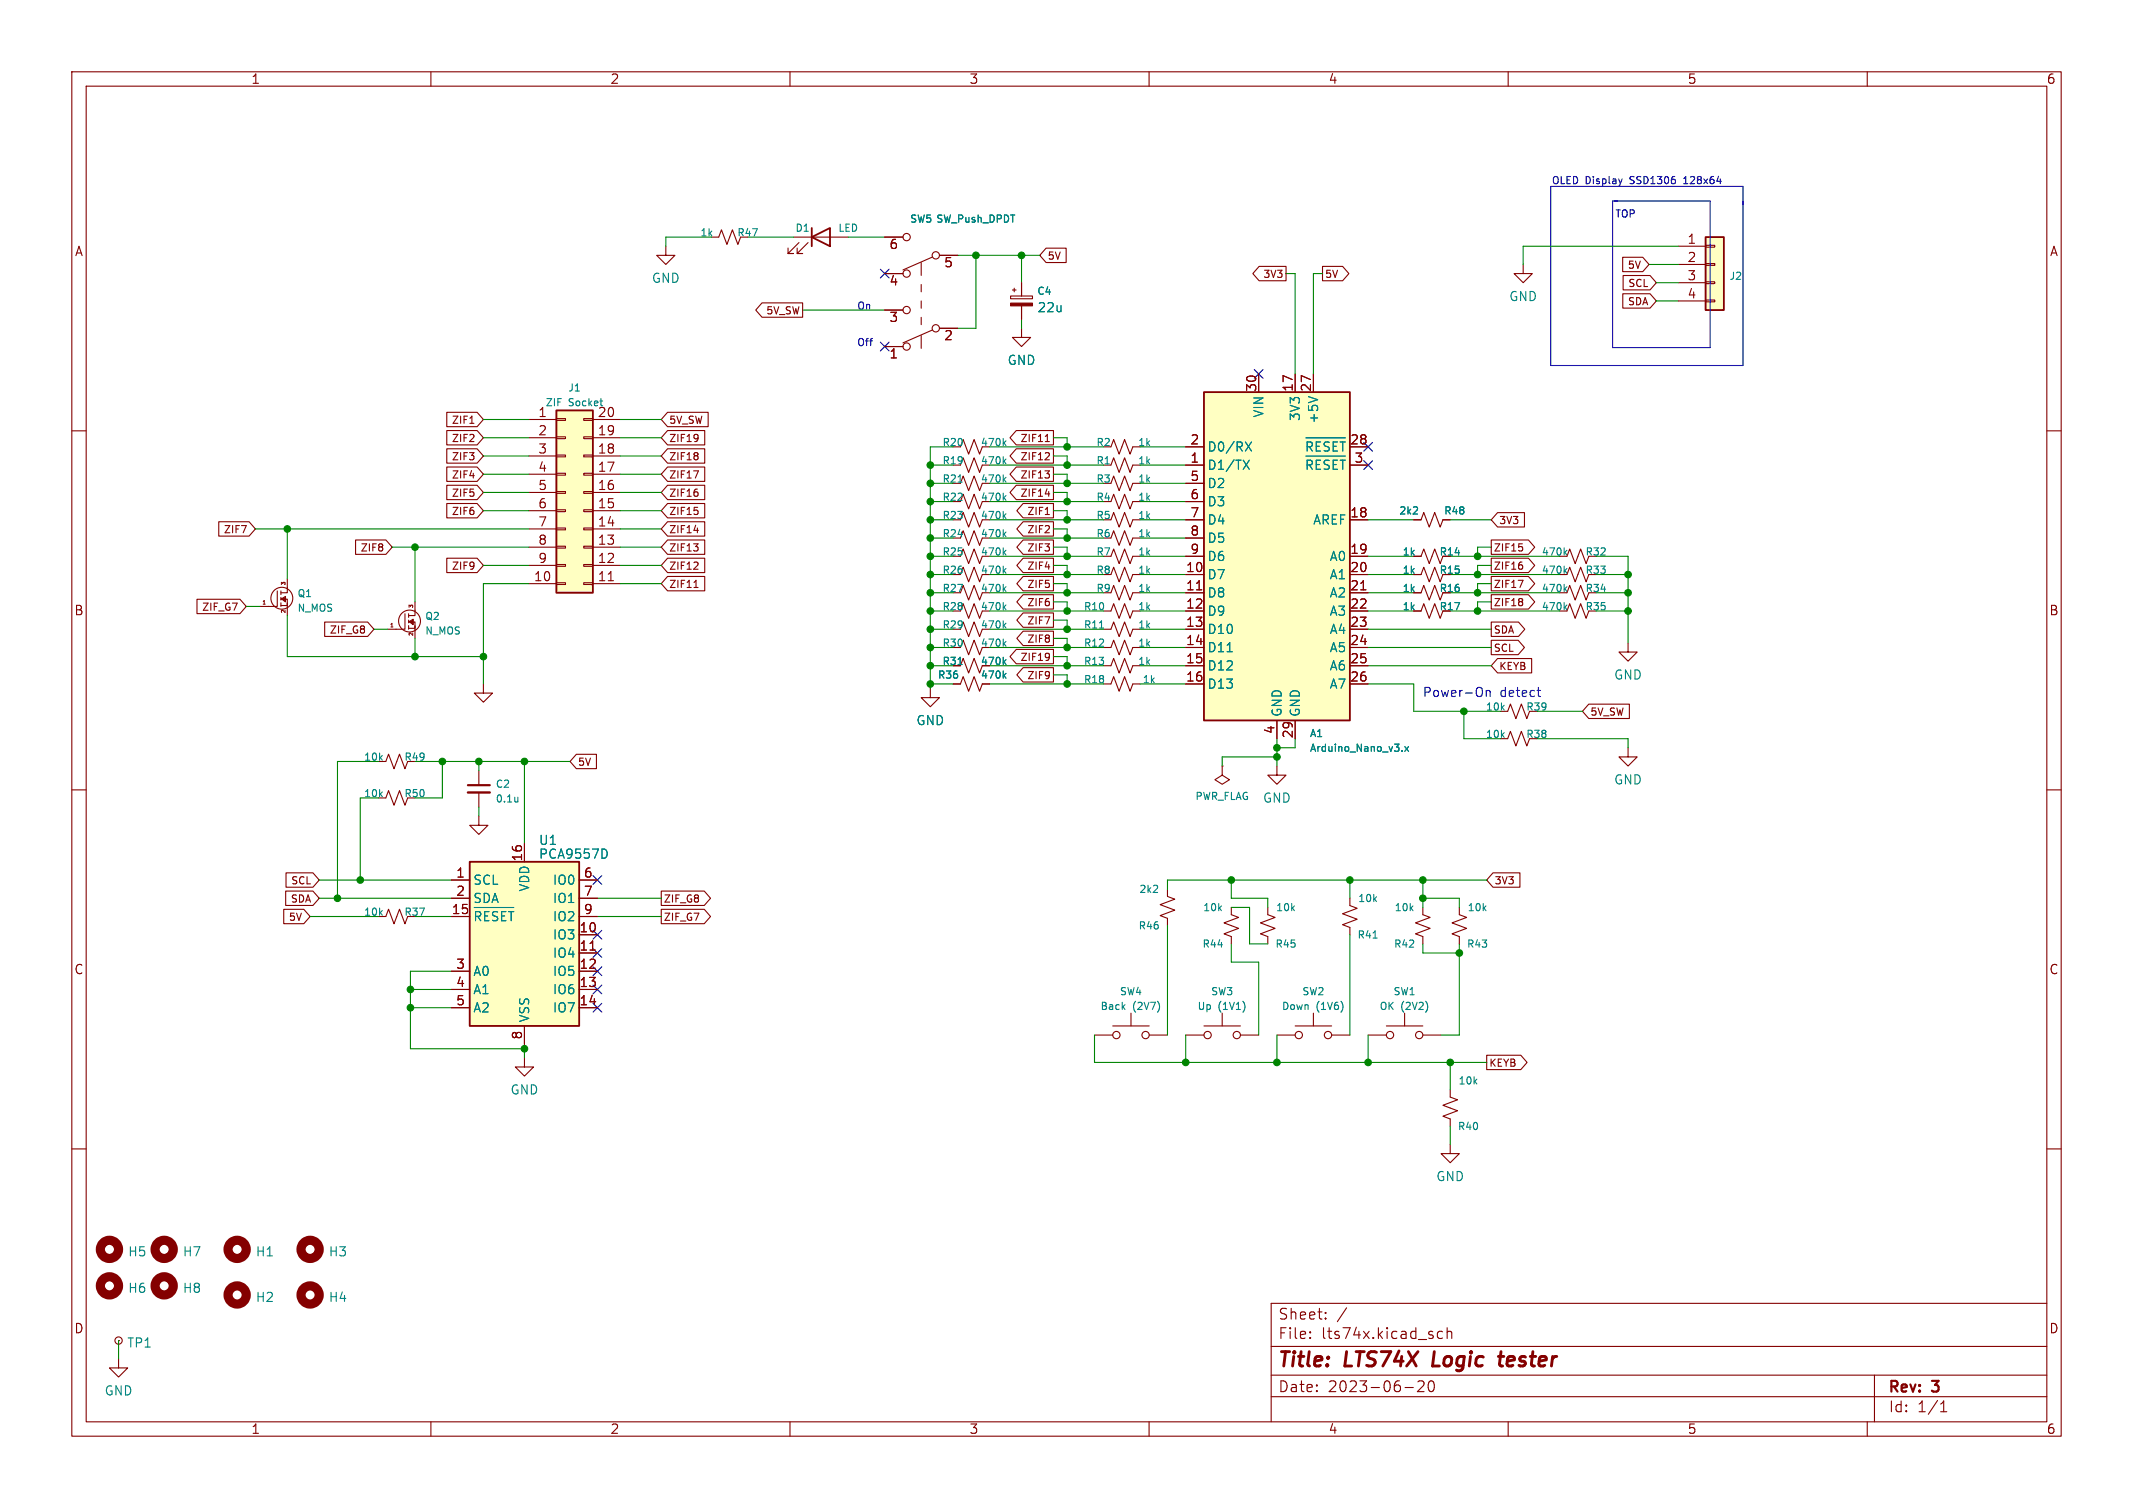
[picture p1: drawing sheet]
<svg xmlns="http://www.w3.org/2000/svg" width="297mm" height="210mm" viewBox="0 0 297 210" stroke-linecap="round" stroke-linejoin="round" font-family="sans-serif">
<g fill="none" stroke="#840000" stroke-width=".15">
<path d="M10 10h277v190h-277zM12 12h273v186h-273zM60 10v2M110 10v2M160 10v2M210 10v2M260 10v2M92.7 34.3v1.3h1.3l-1.3 1.2-1.3-1.2h1.3M99.1 33h1l.4-1 .7 2 .8-2 .7 2 .4-1M110.5 33h7.6M111.3 33.8l-1.6 1.5h.8h-.8v-.8M112.5 33.8l-1.5 1.5h.8h-.8v-.8"/>
<path d="M123.2 38.1h2.5M123.2 33h2.5M128.3 36.6v1.8M128.3 39.6v1M129.8 35.8l-4.1 1.8M130.8 35.6h2.5M142.2 39.4v1.8M145.7 34.6h2.8v2h-2.8l-.9-1zM175.3 37.1h3.8v2h-3.8l-.9-1zM184.1 37.1h2.8l.9 1-.9 1h-2.8zM212.1 36.8v1.3h1.3l-1.3 1.3-1.3-1.3h1.3M225.9 35.8h2.8l.9 1-.9 1h-2.8z"/>
<path d="M226 38.4h3.8l.8 1-.8 1h-3.8zM233.7 34.3h3.8M233.7 36.8h3.8M233.7 39.4h3.8M237.5 39.2h1.3v.3h-1.3zM237.5 36.7h1.3v.3h-1.3zM237.5 34.2h1.3v.2h-1.3zM10 60h2M62.2 57.4h4.2l.9 1-.9 1h-4.2zM62.2 60h4.2l.9 1-.9 1h-4.2zM65.4 59h.6M73.7 58.4h3.8"/>
<path d="M77.5 58.3h1.2v.2h-1.2zM81.3 58.3h1.2v.2h-1.2zM82.5 58.4h3.9M93 60h5.1v2h-5.1l-.9-1zM93 57.4h5.6v2h-5.6l-.9-1zM106.1 42.2h5.7v2h-5.7l-.9-1zM123.2 48.3h2.5M123.2 43.2h2.5M128.3 41.9v1M128.3 44.2v1M128.3 46.7v1.8M129.8 46l-4.1 1.8"/>
<path d="M130.8 45.7h2.5M140.7 41.2h3.1v.4h-3.1zM141 40.4h.5M141.2 40.1v.5M141.5 60h5.2v2h-5.2l-.9-1zM142.2 45.7v1.3h1.3l-1.3 1.3-1.2-1.3h1.2M142.2 42.6v1.9M175.3 52.1v2.5M180.3 52.1v2.5M182.9 52.1v2.5M226 40.9h3.8l.8 1-.8 1h-3.8zM233.7 41.9h3.8"/>
<path d="M237.5 41.8h1.3v.2h-1.3zM285 60h2M30.5 72.7h4.2l.9 1-.9 1h-4.2zM49.5 75.2h4.2l.9 1-.9 1h-4.2zM62.2 67.6h4.2l.9 1-.9 1h-4.2zM62.2 77.7h4.2l.9 1-.9 1h-4.2zM62.2 62.5h4.2l.9 1-.9 1h-4.2zM62.2 70.1h4.2l.9 1-.9 1h-4.2zM62.2 65h4.2l.9 1-.9 1h-4.2zM73.7 78.7h3.8M73.7 76.2h3.8M73.7 73.7h3.8"/>
<path d="M73.7 71.1h3.8M73.7 68.6h3.8M73.7 66h3.8M73.7 63.5h3.8M73.7 61h3.8M77.5 78.6h1.2v.3h-1.2zM77.5 76.1h1.2v.2h-1.2zM77.5 73.5h1.2v.3h-1.2zM77.5 71h1.2v.2h-1.2zM77.5 68.5h1.2v.2h-1.2zM77.5 65.9h1.2v.3h-1.2zM77.5 63.4h1.2v.2h-1.2z"/>
<path d="M77.5 60.8h1.2v.3h-1.2zM81.3 78.6h1.2v.3h-1.2zM81.3 76.1h1.2v.2h-1.2zM81.3 73.5h1.2v.3h-1.2zM81.3 71h1.2v.2h-1.2zM81.3 68.5h1.2v.2h-1.2zM81.3 65.9h1.2v.3h-1.2zM81.3 63.4h1.2v.2h-1.2zM81.3 60.8h1.2v.3h-1.2zM82.5 78.7h3.9M82.5 76.2h3.9M82.5 73.7h3.9"/>
<path d="M82.5 71.1h3.9M82.5 68.6h3.9M82.5 66h3.9M82.5 63.5h3.9M82.5 61h3.9M93 62.5h5.1v2h-5.1l-.9-1zM93 70.1h5.1v2h-5.1l-.9-1zM93 67.6h5.1v2h-5.1l-.9-1zM93 75.2h5.1v2h-5.1l-.9-1zM93 72.7h5.1v2h-5.1l-.9-1zM93 65h5.1v2h-5.1l-.9-1zM93 77.7h5.1v2h-5.1l-.9-1z"/>
<path d="M133.7 62.2l.4-1 .8 2 .7-2 .8 2 .4-1M133.7 64.8l.4-1 .8 2 .7-2 .8 2 .4-1M133.7 67.3l.4-1 .8 2 .7-2 .8 2 .4-1M133.7 72.4l.4-1 .8 2 .7-2 .8 2 .4-1M133.7 69.9l.4-1.1 .8 2.1 .7-2.1 .8 2.1 .4-1M133.7 74.9l.4-1 .8 2 .7-2 .8 2 .4-1M133.7 77.5l.4-1 .8 2 .7-2 .8 2 .4-1M141.5 62.5h5.2v2h-5.2l-.9-1zM141.5 65h5.2v2h-5.2l-.9-1zM141.5 67.6h5.2v2h-5.2l-.9-1zM142.5 75.2h4.2v2h-4.2l-.9-1zM142.5 77.7h4.2v2h-4.2l-.9-1z"/>
<path d="M142.5 70.1h4.2v2h-4.2l-.9-1zM142.5 72.7h4.2v2h-4.2l-.9-1zM145.5 65.6h.6l-.3 .4M145.5 68.8h.7M145.5 61.5h.6M145.5 71.7h.6M145.7 60.6l.1-.1v1M145.9 63l.2 .2v.3l-.6 .5h.6M145.9 66l.2 .1v.3l-.2 .2M146 68.4v.7M153.7 64.8h1l.4-1 .7 2 .8-2 .8 2 .3-1h1M154.7 67.3l.4-1 .7 2 .8-2 .8 2 .3-1h1"/>
<path d="M154.7 62.2l.4-1 .7 2 .8-2 .8 2 .3-1h1M154.7 69.9l.4-1.1 .7 2.1 .8-2.1 .8 2.1 .3-1h1M154.7 72.4l.4-1 .7 2 .8-2 .8 2 .3-1h1M154.7 77.5l.4-1 .7 2 .8-2 .8 2 .3-1h1M154.7 74.9l.4-1 .7 2 .8-2 .8 2 .3-1h1M165.1 77.5h2.5M165.1 72.4h2.5M165.1 67.3h2.5M165.1 62.2h2.5M165.1 69.9h2.5M165.1 64.8h2.5M165.1 74.9h2.5"/>
<path d="M188 77.5h2.5M188 72.4h2.5M188 62.2h2.5M188 64.8h2.5M196.8 77.5h1.1l.3-1 .8 2 .8-2 .7 2 .4-1M196.8 72.4h1.1l.3-1 .8 2 .8-2 .7 2 .4-1h1M207.6 75.2h5.2l.9 1-.9 1h-5.2zM207.6 77.7h5.2l.9 1-.9 1h-5.2zM208.5 71.4h3.8v2h-3.8l-.9-1zM217.2 77.5h1l.4-1 .7 2 .8-2 .8 2 .3-1M27.4 83.5h6l.9 1-.9 1h-6zM36.2 84.5h1.2"/>
<path d="M38.6 82.3v2.2h-1.3M39.1 82.3v.5M39.1 83.2v.4M39.1 83.9v.6M39.2 83.4l.6 .4v-.7l-.7 .3h.9v.8M39.6 83.4l.2 .2M39.8 83.2l-.4 .2 .4 .3M39.8 83.3l-.3 .1M40 83.9v.4h-.9M40 81.8v.8h-.9M40 80.6v1.2M40 84.1v1.6"/>
<path d="M45.2 86.6h6l.9 1-.9 1h-6zM54 87.6h1.2M56.4 85.5v2.1h-1.3M56.9 85.5v.5M56.9 86.4v.3M56.9 87.1v.5M57 86.6l.5 .4v-.8l-.6 .4h.9v.8M57.4 86.6l.1 .1M57.5 86.4l-.4 .2 .4 .3M57.5 86.5l-.2 .1M57.8 87.1v.4h-.9M57.8 85v.7h-.9"/>
<path d="M57.8 83.8v1.2M57.8 87.2v1.7M67.3 95.3v1.2h1.3l-1.3 1.3-1.3-1.3h1.3M73.7 81.3h3.8M77.5 81.2h1.2v.2h-1.2zM81.3 81.2h1.2v.2h-1.2zM82.5 81.3h3.9M84.7 80.9h.7M93 80.3h5.1v2h-5.1l-.9-1zM96.6 81.8h.6M129.5 95.9v1.3h1.3l-1.3 1.2-1.2-1.2h1.2M132.7 95.3h1l.4-1.1 .8 2.1 .7-2.1 .8 2.1 .4-1h1"/>
<path d="M133.7 85.1l.4-1 .8 2 .7-2 .8 2 .4-1M133.7 92.7l.4-1 .8 2 .7-2 .8 2 .4-1M133.7 90.2l.4-1 .8 2 .7-2 .8 2 .4-1M133.7 87.6l.4-1 .8 2 .7-2 .8 2 .4-1M133.7 80l.4-1 .8 2 .7-2 .8 2 .4-1M133.7 82.6l.4-1.1 .8 2.1 .7-2.1 .8 2.1 .4-1M141.5 90.4h5.2v2h-5.2l-.9-1zM142.5 87.9h4.2v2h-4.2l-.9-1zM142.5 80.3h4.2v2h-4.2l-.9-1zM142.5 82.8h4.2v2h-4.2l-.9-1zM142.5 85.4h4.2v2h-4.2l-.9-1zM142.5 93h4.2v2h-4.2l-.9-1z"/>
<path d="M145.9 91l.2 .1a.84 .84 0 0 1-.1 .8M146.1 91.4l-.2 .2M153.7 90.2h1l.4-1 .7 2 .8-2 .8 2 .3-1h1M153.7 95.3h1l.4-1.1 .7 2.1 .8-2.1 .8 2.1 .3-1h1M153.7 92.7h1l.4-1 .7 2 .8-2 .8 2 .3-1h1M153.7 85.1h1l.4-1 .7 2 .8-2 .8 2 .3-1h1M153.7 87.6h1l.4-1 .7 2 .8-2 .8 2 .3-1h1M154.7 82.6l.4-1.1 .7 2.1 .8-2.1 .8 2.1 .3-1h1M154.7 80l.4-1 .7 2 .8-2 .8 2 .3-1h1M165.1 82.6h2.5M165.1 85.1h2.5M165.1 80h2.5"/>
<path d="M165.1 87.6h2.5M165.1 95.3h2.5M165.1 90.2h2.5M165.1 92.7h2.5M166.6 82.1h.7M188 82.6h2.5M188 85.1h2.5M188 80h2.5M188 87.6h2.5M188 95.3h2.5M188 90.2h2.5M188 92.7h2.5"/>
<path d="M189.5 82.1h.7M196.8 80h1.1l.3-1 .8 2 .8-2 .7 2 .4-1M196.8 85.1h1.1l.3-1 .8 2 .8-2 .7 2 .4-1M196.8 82.6h1.1l.3-1.1 .8 2.1 .8-2.1 .7 2.1 .4-1M207.6 89.2h3.8l.9 1-.9 1h-3.8zM207.6 86.6h3.8l.9 1-.9 1h-3.8zM207.6 80.3h5.2l.9 1-.9 1h-5.2zM207.6 82.8h5.2l.9 1-.9 1h-5.2zM208.5 91.7h4.8v2h-4.8l-.9-1zM208.9 99.1h1l.4-1.1 .8 2.1 .7-2.1 .8 2.1 .4-1M217.2 82.6h1l.4-1.1 .7 2.1 .8-2.1 .8 2.1 .3-1M217.2 85.1h1l.4-1 .7 2 .8-2 .8 2 .3-1"/>
<path d="M217.2 80h1l.4-1 .7 2 .8-2 .8 2 .3-1M221.2 98.1h5.7v2h-5.7l-.9-1zM226.7 89.5v1.3h1.3l-1.3 1.3-1.3-1.3h1.3M10 110h2M52.7 106h1l.4-1 .8 2.1 .7-2.1 .8 2.1 .4-1.1M52.7 111.1h1l.4-1 .8 2 .7-2 .8 2 .4-1M66.7 113.7v1.2h1.2l-1.2 1.3-1.3-1.3h1.3M66.7 107.3v2M66.7 110.4v2M73 117.5v2.5M80.3 105h2.7v2h-2.7l-.9-1zM170.2 106.7v1.3l1 .6-1 .6-1-.6 1-.6"/>
<path d="M170.2 106.7h.1M177.8 106.7v1.3h1.3l-1.3 1.2-1.3-1.2h1.3M177.8 100.3v2.6M180.3 100.3v2.6M208.9 102.9h1l.4-1 .8 2 .7-2 .8 2 .4-1M226.7 104.1v1.3h1.3l-1.3 1.3-1.3-1.3h1.3M285 110h2M39.5 126.6h2.8l.9 1-.9 1h-2.8zM39.8 124.1h3.8l.8 1-.8 1h-3.8zM39.8 121.6h3.8l.8 1-.8 1h-3.8zM52.7 127.6h1l.4-1 .8 2.1 .7-2.1 .8 2.1 .4-1.1M62.9 127.6h2.5"/>
<path d="M62.9 122.6h2.5M62.9 135.3h2.5M62.9 137.8h2.5M62.9 125.1h2.5M80.6 127.6h2.6M80.6 122.6h2.6M80.6 130.2h2.6M80.6 132.7h2.6M80.6 135.3h2.6M80.6 137.8h2.6M80.6 125.1h2.6M82.2 132.3h.7"/>
<path d="M92.1 124.1h6l.8 1-.8 1h-6zM92.1 126.6h6l.8 1-.8 1h-6zM162.6 123.8v1l1 .4-2.1 .8 2.1 .7-2.1 .8 1.1 .4v1M171.4 126.4v1l1.1 .4-2.1 .7 2.1 .8-2.1 .7 1 .4v1M176.5 126.4v1l1 .4-2 .7 2 .8-2 .7 1 .4v1M188 125.1v1l1 .4-2.1 .8 2.1 .7-2.1 .8 1.1 .4v1M198.1 126.4v1l1 .4-2 .7 2 .8-2 .7 1 .4v1M203.2 126.4v1l1 .4-2 .7 2 .8-2 .7 1 .4v1M207.9 121.6h3.7v2h-3.7l-.9-1zM10 160h2M62.9 140.3h2.5M73 147.3v1.3h1.3l-1.3 1.3-1.2-1.3h1.2"/>
<path d="M73 142.9v2.5M80.6 140.3h2.6M152.4 144.1h2.5M154.9 142.9h5.1M157.5 141.1v1.8M160 144.1h2.6M165.1 144.1h2.5M167.6 142.9h5.1M170.2 141.1v1.8M172.7 144.1h2.6M177.8 144.1h2.5M180.3 142.9h5.1"/>
<path d="M182.9 141.1v1.8M185.4 144.1h2.6M190.5 144.1h2.5M193 142.9h5.1M195.6 141.1v1.8M198.1 144.1h2.6M201.9 159.4v1.3h1.3l-1.3 1.2-1.2-1.2h1.2M201.9 151.8v1l1 .4-2 .7 2 .8-2 .7 1 .4v1M207 147h4.8l.8 1-.8 1h-4.8zM285 160h2M16.5 189.2v1.3h1.3l-1.3 1.3-1.3-1.3h1.3M16.5 186.7h.1"/>
<path d="M60 198v2M110 198v2M160 198v2M177 194.5h108M177 191.5h108M177 187.5h108M182.4 186.3h.1l-.1 .1M182.4 185.5h.1l-.1 .1M184.6 183.6v.1M184.6 182.8v.1M195.6 193.2h1.2M197.4 192.4l.2-.1 .5 .1a.41 .41 0 0 1 .1 .5l-.8 .9h.9"/>
<path d="M199 192.4a.36 .36 0 0 1 .4-.1 .36 .36 0 0 1 .2 .3 .77 .77 0 0 1-.4 1.2 .91 .91 0 0 1-.2-1.4zM200.9 185.5l-.5-.1-.3 .3v.4l.2 .2 .1 .1 .5-.1M201.5 185.5a.37 .37 0 0 1 .6 .1v.8M201.5 184.9v1.5M210 198v2M260 198v2M261 191.5v6.5M270.2 196.6h.9M270.2 195.5l.4-.4v1.5M285 181.5h-108v16.5"/>
<circle cx="126.2" cy="38.1" r=".51"/>
<circle cx="126.2" cy="33" r=".51"/>
<circle cx="130.3" cy="35.6" r=".51"/>
<circle cx="126.2" cy="48.3" r=".51"/>
<circle cx="126.2" cy="43.2" r=".51"/>
<circle cx="130.3" cy="45.7" r=".51"/>
<circle cx="39.2" cy="83.3" r="1.52"/>
<circle cx="57" cy="86.5" r="1.52"/>
<circle cx="155.4" cy="144.1" r=".51"/>
<circle cx="159.5" cy="144.1" r=".51"/>
<circle cx="168.1" cy="144.1" r=".51"/>
<circle cx="172.2" cy="144.1" r=".51"/>
<circle cx="180.8" cy="144.1" r=".51"/>
<circle cx="184.9" cy="144.1" r=".51"/>
<circle cx="193.5" cy="144.1" r=".51"/>
<circle cx="197.6" cy="144.1" r=".51"/>
<circle cx="16.5" cy="186.7" r=".51"/>
</g>
<path d="M208.6 188.9h.8M209 188.2l-.2 1.7 .1 .2 .3 .1" fill="none" stroke="#840000" stroke-width=".4"/>
<g fill="none" stroke="#008484" stroke-width=".15">
<path d="M83.5 55.8h.4M182.2 55.2l1.3 .5M133.4 67.1h.6M139.8 61.7l.3 .4M139.8 64.2l.3 .4M139.8 66.8l.3 .3M139.8 71.8l.3 .4M139.8 69.3l.3 .4M139.8 74.4l.3 .4M139.8 76.9l.3 .4M139.8 79.5l.3 .3M140.1 61.4l-.4 .4"/>
<path d="M140.1 63.9l-.4 .4M140.1 66.5l-.4 .4M140.1 71.6l-.4 .3M140.1 69l-.4 .4M140.1 74.1l-.4 .4M140.1 76.6l-.4 .4M140.1 79.2l-.4 .4M173.1 64.1l.9 1.3M173.4 61.5l.9 1.3M174 64.1l-.9 1.3M174.3 61.5l-.9 1.3M181.8 61h5.5"/>
<path d="M181.8 63.5h5.5M217.9 76.9l.3 .4M217.9 79.5l.3 .3M218.2 76.6l-.4 .4M218.2 79.2l-.4 .4M133.4 92.5h.6M139.8 84.5l.3 .4M139.8 94.1l.3 .3M139.8 92.2l.3 .3M139.8 89.6l.3 .4M139.8 87.1l.3 .4M139.8 82l.3 .4"/>
<path d="M140.1 84.3l-.4 .3M140.1 93.8l-.4 .4M140.1 91.9l-.4 .4M140.1 89.3l-.4 .4M140.1 86.8l-.4 .4M140.1 81.7l-.4 .4M153.1 87.5h.6M217.9 82l.3 .4M217.9 84.5l.3 .4M218.2 81.7l-.4 .4M218.2 84.3l-.4 .3M72.1 111v.7"/>
<path d="M72.1 111.6h.1M84.3 118.3l.2 .5v.4l-.2 .3M195.2 104.5v.1M195.6 104l.5 .6M196.1 104l-.5 .6M66 126.4h5.5M191.2 130.6h.6"/>
</g>
<path d="M113 33l2.6-1.2v2.5zM113 31.8v2.5M237.5 33h2.5v10.2h-2.5zM77.5 57.2h5v25.4h-5zM167.6 54.6h20.4v45.7h-20.4zM65.4 120h15.2v22.9h-15.2z" fill="none" stroke="#840000" stroke-width=".25"/>
<g fill="#ffffc2" stroke="#ffffc2" stroke-width=".14">
<path d="M77.5 57.2h5v25.4h-5z"/>
<path d="M237.5 33h2.5v10.2h-2.5z"/>
<path d="M167.6 54.6h20.4v45.7h-20.4z"/>
<path d="M65.4 120h15.2v22.9h-15.2z"/>
</g>
<g fill="none" stroke="#840000" stroke-width="1.3">
<circle cx="15.2" cy="174" r="1.27"/>
<circle cx="15.2" cy="179.1" r="1.27"/>
<circle cx="22.9" cy="174" r="1.27"/>
<circle cx="22.9" cy="179.1" r="1.27"/>
<circle cx="33" cy="174" r="1.27"/>
<circle cx="43.2" cy="174" r="1.27"/>
<circle cx="33" cy="180.3" r="1.27"/>
<circle cx="43.2" cy="180.3" r="1.27"/>
</g>
<path d="M140.7 42.2h3.1v.4h-3.1z" fill="#840000" stroke="#840000" stroke-width=".15"/>
<path d="M65.2 110.4h3" fill="none" stroke="#840000" stroke-width=".33"/>
<path d="M65.2 109.3h3" fill="none" stroke="#840000" stroke-width=".3"/>
<path d="M215.9 26h26.8v24.9h-26.8zM224.5 28h13.6v20.4h-13.6zM225.3 27.9v.1M225.9 24.9l-.3 .7M234.4 25.6h.6M234.5 24.8l-.1 .1M206.9 96.2v.8M206.9 96.3l.2-.1h.3l.1 .8M214 96.2h.5M214.3 96.9l.2 .1" fill="none" stroke="#0000c2" stroke-width=".15"/>
<g fill="none" stroke="#008400" stroke-width=".15">
<path d="M99.1 33h-6.4v1.3M104.1 33h6.4M118.1 33h5.1M133.3 35.6h11.5M135.9 35.6v10.1h-2.6M142.2 35.6v3.8M179.1 38.1h1.2v14M184.1 38.1h-1.2v14M229.6 36.8h4.1M230.6 39.4h3.1M233.7 34.3h-21.6v2.5M67.3 58.4h6.4"/>
<path d="M86.4 58.4h5.7M111.8 43.2h11.4M142.2 44.5v1.2M230.6 41.9h3.1M35.6 73.7h38.1M40 73.7v6.9M54.6 76.2h19.1M57.8 76.2v7.6M67.3 63.5h6.4M67.3 71.1h6.4M67.3 68.6h6.4M67.3 66h6.4"/>
<path d="M67.3 61h6.4M67.3 78.7h6.4M86.4 63.5h5.7M86.4 71.1h5.7M86.4 68.6h5.7M86.4 76.2h5.7M86.4 73.7h5.7M86.4 66h5.7M86.4 61h5.7M86.4 78.7h5.7M129.5 77.5h3.2M129.5 74.9h3.2"/>
<path d="M129.5 72.4h3.2M129.5 69.9h3.2M129.5 67.3h3.2M129.5 64.8h3.2M132.7 62.2h-3.2v33.7M137.8 77.5h15.9M137.8 74.9h15.9M137.8 72.4h15.9M137.8 69.9h15.9M137.8 67.3h15.9M137.8 64.8h15.9M137.8 62.2h15.9"/>
<path d="M146.7 61h1.9v1.2M146.7 63.5h1.9v1.3M146.7 66h1.9v1.3M146.7 68.6h1.9v1.3M146.7 71.1h1.9v1.3M146.7 73.7h1.9v1.2M146.7 76.2h1.9v1.3M146.7 78.7h1.9v1.3M158.7 77.5h6.4M158.7 74.9h6.4M158.7 72.4h6.4M158.7 69.9h6.4"/>
<path d="M158.7 67.3h6.4M158.7 64.8h6.4M158.7 62.2h6.4M190.5 77.5h6.3M190.5 72.4h6.3M201.9 77.5h15.3M201.9 72.4h5.7M207.6 76.2h-1.9v1.3M207.6 78.7h-1.9v1.3M222.2 77.5h4.5v12M34.3 84.5h1.9M40 85.7v5.7h27.3"/>
<path d="M52.1 87.6h1.9M57.8 88.9v2.5M73.7 81.3h-6.4v14M86.4 81.3h5.7M129.5 80h3.2M129.5 92.7h3.2M129.5 82.6h3.2M129.5 85.1h3.2M129.5 90.2h3.2M129.5 87.6h3.2M129.5 95.3h3.2M137.8 80h15.9"/>
<path d="M137.8 92.7h15.9M137.8 82.6h15.9M137.8 85.1h15.9M137.8 90.2h15.9M137.8 87.6h15.9M137.8 95.3h15.9M146.7 91.4h1.9v1.3M146.7 83.8h1.9v1.3M146.7 81.3h1.9v1.3M146.7 86.4h1.9v1.2M146.7 88.9h1.9v1.3M146.7 94h1.9v1.3"/>
<path d="M158.7 80h6.4M158.7 92.7h6.4M158.7 82.6h6.4M158.7 85.1h6.4M158.7 90.2h6.4M158.7 87.6h6.4M158.7 95.3h6.4M190.5 80h6.3M190.5 92.7h17.1M190.5 95.3h6.3v3.8h12.1M190.5 82.6h6.3M190.5 85.1h6.3"/>
<path d="M190.5 90.2h17.1M190.5 87.6h17.1M201.9 80h15.3M201.9 82.6h15.3M201.9 85.1h15.3M203.8 99.1v3.8h5.1M207.6 83.8h-1.9v1.3M207.6 81.3h-1.9v1.3M214 99.1h6.3M222.2 80h4.5M222.2 82.6h4.5M222.2 85.1h4.5"/>
<path d="M52.7 111.1h-2.5v11.5M52.7 106h-5.7v19.1M57.8 106h21.6M61.6 106v5.1h-3.8M66.7 106v1.3M66.7 112.4v1.3M73 106v11.5M177.8 102.9v3.8M177.8 105.4h-7.6v1.3M180.3 102.9v1.2h-2.5M214 102.9h12.7v1.2M43.2 127.6h9.5"/>
<path d="M44.4 125.1h18.5M44.4 122.6h18.5M57.1 137.8h5.8M57.8 127.6h5.1M62.9 135.3h-5.8v10.8h15.9M83.2 127.6h8.9M83.2 125.1h8.9M162.6 128.9v15.2M171.4 126.4h2.6v5h2.5M171.4 122.6v2.5h5.1v1.3M171.4 131.4v2.6h3.9v10.1M188 122.6v2.5"/>
<path d="M188 130.2v13.9M198.1 125.1h5.1v1.3M198.1 122.6v3.8M198.1 131.4v1.3h5.1M203.2 131.4v12.7h-2.5M207 122.6h-44.4v1.2M57.1 140.3h5.8M73 145.4v1.9M152.4 144.1v3.9h54.6M165.1 144.1v3.9M177.8 144.1v3.9M190.5 144.1v3.9"/>
<path d="M201.9 148v3.8M201.9 156.8v2.6M16.5 186.7v2.5"/>
</g>
<g fill="none" stroke="#000084" stroke-width=".15">
<path d="M122.6 37.5l1.2 1.2M123.8 37.5l-1.2 1.2M122.6 47.7l1.2 1.2M123.8 47.7l-1.2 1.2M174.7 51.5l1.2 1.2M175.9 51.5l-1.2 1.2M189.9 64.2l1.2 1.2M189.9 61.6l1.2 1.2M191.1 64.2l-1.2 1.2M191.1 61.6l-1.2 1.2M82.6 137.2l1.2 1.2M82.6 121.9l1.2 1.3"/>
<path d="M82.6 134.6l1.2 1.3M82.6 132.1l1.2 1.2M82.6 129.6l1.2 1.2M82.6 139.7l1.2 1.2M83.8 137.2l-1.2 1.2M83.8 121.9l-1.2 1.3M83.8 134.6l-1.2 1.3M83.8 132.1l-1.2 1.2M83.8 129.6l-1.2 1.2M83.8 139.7l-1.2 1.2"/>
</g>
<g fill="#008400" stroke="#008400" stroke-width=".15">
<circle cx="129.5" cy="67.3" r=".46"/>
<circle cx="129.5" cy="80" r=".46"/>
<circle cx="129.5" cy="69.9" r=".46"/>
<circle cx="129.5" cy="64.8" r=".46"/>
<circle cx="129.5" cy="74.9" r=".46"/>
<circle cx="129.5" cy="72.4" r=".46"/>
<circle cx="129.5" cy="77.5" r=".46"/>
<circle cx="129.5" cy="87.6" r=".46"/>
<circle cx="129.5" cy="82.6" r=".46"/>
<circle cx="129.5" cy="90.2" r=".46"/>
<circle cx="129.5" cy="95.3" r=".46"/>
<circle cx="129.5" cy="85.1" r=".46"/>
<circle cx="129.5" cy="92.7" r=".46"/>
<circle cx="61.6" cy="106" r=".46"/>
<circle cx="50.2" cy="122.6" r=".46"/>
<circle cx="73" cy="106" r=".46"/>
<circle cx="142.2" cy="35.6" r=".46"/>
<circle cx="135.9" cy="35.6" r=".46"/>
<circle cx="57.8" cy="91.4" r=".46"/>
<circle cx="67.3" cy="91.4" r=".46"/>
<circle cx="66.7" cy="106" r=".46"/>
<circle cx="40" cy="73.7" r=".46"/>
<circle cx="57.8" cy="76.2" r=".46"/>
<circle cx="47" cy="125.1" r=".46"/>
<circle cx="57.1" cy="137.8" r=".46"/>
<circle cx="57.1" cy="140.3" r=".46"/>
<circle cx="73" cy="146.1" r=".46"/>
<circle cx="188" cy="122.6" r=".46"/>
<circle cx="198.1" cy="125.1" r=".46"/>
<circle cx="198.1" cy="122.6" r=".46"/>
<circle cx="203.2" cy="132.7" r=".46"/>
<circle cx="201.9" cy="148" r=".46"/>
<circle cx="226.7" cy="85.1" r=".46"/>
<circle cx="226.7" cy="82.6" r=".46"/>
<circle cx="203.8" cy="99.1" r=".46"/>
<circle cx="226.7" cy="80" r=".46"/>
<circle cx="177.8" cy="104.1" r=".46"/>
<circle cx="177.8" cy="105.4" r=".46"/>
<circle cx="177.8" cy="148" r=".46"/>
<circle cx="165.1" cy="148" r=".46"/>
<circle cx="171.4" cy="122.6" r=".46"/>
<circle cx="190.5" cy="148" r=".46"/>
<circle cx="205.7" cy="80" r=".46"/>
<circle cx="205.7" cy="85.1" r=".46"/>
<circle cx="205.7" cy="82.6" r=".46"/>
<circle cx="148.6" cy="95.3" r=".46"/>
<circle cx="148.6" cy="74.9" r=".46"/>
<circle cx="148.6" cy="87.6" r=".46"/>
<circle cx="148.6" cy="90.2" r=".46"/>
<circle cx="148.6" cy="92.7" r=".46"/>
<circle cx="205.7" cy="77.5" r=".46"/>
<circle cx="148.6" cy="77.5" r=".46"/>
<circle cx="148.6" cy="80" r=".46"/>
<circle cx="148.6" cy="85.1" r=".46"/>
<circle cx="148.6" cy="82.6" r=".46"/>
<circle cx="148.6" cy="62.2" r=".46"/>
<circle cx="148.6" cy="67.3" r=".46"/>
<circle cx="148.6" cy="64.8" r=".46"/>
<circle cx="148.6" cy="69.9" r=".46"/>
<circle cx="148.6" cy="72.4" r=".46"/>
</g>
<g font-size="2.8" fill="#840000">
<text x="178" y="190.8">Title:</text>
<text x="187.4" y="190.8">LTS74X</text>
<text x="200.2" y="190.8">Logic</text>
<text x="210.1" y="190.8">tester</text>
</g>
<g font-size="2.1" fill="#840000">
<text x="178" y="183.9">Sheet:</text>
<text x="186.2" y="183.9">/</text>
<text x="178" y="186.6">File:</text>
<text x="184" y="186.6">lts74x.kicad_sch</text>
<text x="178" y="194">Date:</text>
<text x="184.9" y="194">2023-06-20</text>
<text x="263" y="194.2">Rev:</text>
<text x="263" y="196.8">Id:</text>
<text x="267" y="196.8">1/1</text>
<text x="269.2" y="194.2">3</text>
</g>
<g font-size="1.8" fill="#840000">
<text x="35" y="11.8">1</text>
<text x="85" y="11.8">2</text>
<text x="135" y="11.8">3</text>
<text x="185" y="11.8">4</text>
<text x="235" y="11.8">5</text>
<text x="285" y="11.8">6</text>
<text x="10.4" y="35.8">A</text>
<text x="123.8" y="34.9">6</text>
<text x="234.9" y="34">1</text>
<text x="285.4" y="35.8">A</text>
<text x="123.8" y="40">4</text>
<text x="131.4" y="37.5">5</text>
<text x="234.9" y="36.6">2</text>
<text x="234.9" y="39.1">3</text>
<text x="234.9" y="41.7">4</text>
<text x="123.8" y="45.1">3</text>
<text x="131.4" y="47.6">2</text>
<text x="123.8" y="50.2">1</text>
<text x="74.9" y="58.2">1</text>
<text x="175" y="54.6" transform="rotate(-90 175 54.6)">30</text>
<text x="180.1" y="54.6" transform="rotate(-90 180.1 54.6)">17</text>
<text x="182.6" y="54.6" transform="rotate(-90 182.6 54.6)">27</text>
<text x="74.9" y="60.7">2</text>
<text x="74.9" y="63.2">3</text>
<text x="74.9" y="65.8">4</text>
<text x="83.2" y="65.8">17</text>
<text x="83.2" y="63.2">18</text>
<text x="83.2" y="60.7">19</text>
<text x="165.7" y="64.5">1</text>
<text x="165.7" y="62">2</text>
<text x="188" y="62">28</text>
<text x="188.6" y="64.5">3</text>
<text x="74.9" y="68.3">5</text>
<text x="74.9" y="70.9">6</text>
<text x="83.2" y="70.9">15</text>
<text x="83.2" y="68.3">16</text>
<text x="165.7" y="67.1">5</text>
<text x="165.7" y="69.6">6</text>
<text x="74.9" y="73.4">7</text>
<text x="74.9" y="75.9">8</text>
<text x="83.2" y="75.9">13</text>
<text x="83.2" y="73.4">14</text>
<text x="165.7" y="72.1">7</text>
<text x="165.7" y="74.7">8</text>
<text x="165.7" y="77.2">9</text>
<text x="188" y="72.1">18</text>
<text x="188" y="77.2">19</text>
<text x="74.3" y="81">10</text>
<text x="74.9" y="78.5">9</text>
<text x="83.2" y="81">11</text>
<text x="83.2" y="78.5">12</text>
<text x="165.1" y="79.8">10</text>
<text x="165.1" y="82.3">11</text>
<text x="188" y="79.8">20</text>
<text x="188" y="82.3">21</text>
<text x="10.3" y="85.8">B</text>
<text x="165.1" y="84.8">12</text>
<text x="165.1" y="87.4">13</text>
<text x="165.1" y="89.9">14</text>
<text x="188" y="84.8">22</text>
<text x="188" y="87.4">23</text>
<text x="188" y="89.9">24</text>
<text x="285.3" y="85.8">B</text>
<text x="165.1" y="92.5">15</text>
<text x="165.1" y="95">16</text>
<text x="188" y="92.5">25</text>
<text x="188" y="95">26</text>
<text x="177.5" y="102.3" transform="rotate(-90 177.5 102.3)">4</text>
<text x="180.1" y="102.9" transform="rotate(-90 180.1 102.9)">29</text>
<text x="63.5" y="122.3">1</text>
<text x="63.5" y="124.8">2</text>
<text x="72.8" y="120" transform="rotate(-90 72.8 120)">16</text>
<text x="81.2" y="122.3">6</text>
<text x="81.2" y="124.8">7</text>
<text x="62.9" y="127.4">15</text>
<text x="80.6" y="129.9">10</text>
<text x="81.2" y="127.4">9</text>
<text x="10.3" y="135.8">C</text>
<text x="63.5" y="135">3</text>
<text x="63.5" y="137.5">4</text>
<text x="80.6" y="132.5">11</text>
<text x="80.6" y="135">12</text>
<text x="80.6" y="137.5">13</text>
<text x="285.3" y="135.8">C</text>
<text x="63.5" y="140.1">5</text>
<text x="80.6" y="140.1">14</text>
<text x="72.8" y="144.8" transform="rotate(-90 72.8 144.8)">8</text>
<text x="10.3" y="185.8">D</text>
<text x="285.3" y="185.8">D</text>
<text x="35" y="199.8">1</text>
<text x="85" y="199.8">2</text>
<text x="135" y="199.8">3</text>
<text x="185" y="199.8">4</text>
<text x="235" y="199.8">5</text>
<text x="285" y="199.8">6</text>
</g>
<g font-size="1.8" fill="#008484">
<text x="90.7" y="39.6">GND</text>
<text x="144.4" y="43.6">22u</text>
<text x="210.1" y="42.1">GND</text>
<text x="140.2" y="51">GND</text>
<text x="83.2" y="58.2">20</text>
<text x="176.1" y="58.3" transform="rotate(-90 176.1 58.3)">VIN</text>
<text x="181.2" y="58.8" transform="rotate(-90 181.2 58.8)">3V3</text>
<text x="183.7" y="59.1" transform="rotate(-90 183.7 59.1)">+5V</text>
<text x="168.1" y="65.6">D1/TX</text>
<text x="168.1" y="63.1">D0/RX</text>
<text x="181.6" y="63.1">~{RESET}</text>
<text x="181.6" y="65.6">~{RESET}</text>
<text x="168.1" y="68.1">D2</text>
<text x="168.1" y="70.7">D3</text>
<text x="168.1" y="73.2">D4</text>
<text x="168.1" y="75.8">D5</text>
<text x="182.7" y="73.2">AREF</text>
<text x="168.1" y="80.8">D7</text>
<text x="168.1" y="83.4">D8</text>
<text x="168.1" y="78.3">D6</text>
<text x="185" y="78.3">A0</text>
<text x="185" y="80.8">A1</text>
<text x="185" y="83.4">A2</text>
<text x="168.1" y="85.9">D9</text>
<text x="168.1" y="88.5">D10</text>
<text x="185" y="85.9">A3</text>
<text x="185" y="88.5">A4</text>
<text x="168.1" y="91">D11</text>
<text x="168.1" y="93.5">D12</text>
<text x="185" y="91">A5</text>
<text x="185" y="93.5">A6</text>
<text x="224.7" y="94.8">GND</text>
<text x="127.5" y="101.2">GND</text>
<text x="168.1" y="96.1">D13</text>
<text x="178.6" y="99.8" transform="rotate(-90 178.6 99.8)">GND</text>
<text x="181.2" y="99.8" transform="rotate(-90 181.2 99.8)">GND</text>
<text x="185" y="96.1">A7</text>
<text x="175.8" y="111.9">GND</text>
<text x="224.7" y="109.4">GND</text>
<text x="75" y="117.8">U1</text>
<text x="75" y="119.8">PCA9557D</text>
<text x="65.9" y="123.4">SCL</text>
<text x="65.9" y="125.9">SDA</text>
<text x="73.9" y="124.3" transform="rotate(-90 73.9 124.3)">VDD</text>
<text x="76.9" y="123.4">IO0</text>
<text x="76.9" y="125.9">IO1</text>
<text x="65.9" y="128.5">~{RESET}</text>
<text x="76.9" y="131">IO3</text>
<text x="76.9" y="128.5">IO2</text>
<text x="65.9" y="136.1">A0</text>
<text x="76.9" y="133.5">IO4</text>
<text x="76.9" y="136.1">IO5</text>
<text x="65.9" y="138.6">A1</text>
<text x="65.9" y="141.2">A2</text>
<text x="73.9" y="142.4" transform="rotate(-90 73.9 142.4)">VSS</text>
<text x="76.9" y="138.6">IO6</text>
<text x="76.9" y="141.2">IO7</text>
<text x="71" y="152.6">GND</text>
<text x="199.9" y="164.7">GND</text>
<text x="17.8" y="175.1">H5</text>
<text x="25.4" y="175.1">H7</text>
<text x="35.6" y="175.1">H1</text>
<text x="45.7" y="175.1">H3</text>
<text x="17.8" y="180.2">H6</text>
<text x="25.4" y="180.2">H8</text>
<text x="35.6" y="181.5">H2</text>
<text x="45.7" y="181.5">H4</text>
<text x="17.7" y="187.8">TP1</text>
<text x="14.5" y="194.5">GND</text>
</g>
<g font-size="1.8" fill="#0000c2">
<text x="198.1" y="97.2">Power-On</text>
<text x="208.9" y="97.2">detect</text>
</g>
<g font-size="1.4" fill="#0000c2">
<text x="216.1" y="25.7">OLED Display</text>
<text x="227.1" y="25.7">SSD1306</text>
<text x="234.8" y="25.7">128x64</text>
<text x="224.9" y="30.4">TOP</text>
<text x="119.4" y="43.2">On</text>
<text x="119.4" y="48.3">Off</text>
</g>
<g font-size="1.4" fill="#008484">
<text x="97.5" y="33.1">1k</text>
<text x="102.6" y="33.1">R47</text>
<text x="110.7" y="32.4">D1</text>
<text x="116.7" y="32.4">LED</text>
<text x="126.7" y="31.2">SW5 SW_Push_DPDT</text>
<text x="144.4" y="41.2">C4</text>
<text x="240.8" y="39.1">J2</text>
<text x="75.9" y="56.7">ZIF</text>
<text x="79.1" y="54.7">J1</text>
<text x="79.1" y="56.7">Socket</text>
<text x="131.2" y="62.3">R20</text>
<text x="131.2" y="64.8">R19</text>
<text x="136.5" y="62.3">470k</text>
<text x="136.5" y="64.8">470k</text>
<text x="152.6" y="62.3">R2</text>
<text x="152.6" y="64.8">R1</text>
<text x="158.4" y="62.3">1k</text>
<text x="158.4" y="64.8">1k</text>
<text x="131.2" y="67.4">R21</text>
<text x="131.2" y="69.9">R22</text>
<text x="136.5" y="67.4">470k</text>
<text x="136.5" y="69.9">470k</text>
<text x="152.6" y="67.4">R3</text>
<text x="152.6" y="69.9">R4</text>
<text x="158.4" y="67.4">1k</text>
<text x="158.4" y="69.9">1k</text>
<text x="194.8" y="71.8">2k2</text>
<text x="201" y="71.8">R48</text>
<text x="131.2" y="72.4">R23</text>
<text x="131.2" y="75">R24</text>
<text x="131.2" y="77.5">R25</text>
<text x="136.5" y="72.4">470k</text>
<text x="136.5" y="75">470k</text>
<text x="136.5" y="77.5">470k</text>
<text x="152.6" y="72.4">R5</text>
<text x="152.6" y="77.5">R7</text>
<text x="152.6" y="75">R6</text>
<text x="158.4" y="72.4">1k</text>
<text x="158.4" y="77.5">1k</text>
<text x="158.4" y="75">1k</text>
<text x="195.2" y="77.5">1k</text>
<text x="214.6" y="77.5">470k</text>
<text x="220.7" y="77.5">R32</text>
<text x="41.4" y="83.3">Q1</text>
<text x="131.2" y="80.1">R26</text>
<text x="131.2" y="82.6">R27</text>
<text x="136.5" y="80.1">470k</text>
<text x="136.5" y="82.6">470k</text>
<text x="152.6" y="82.6">R9</text>
<text x="152.6" y="80.1">R8</text>
<text x="158.4" y="82.6">1k</text>
<text x="158.4" y="80.1">1k</text>
<text x="195.2" y="80.1">1k</text>
<text x="195.2" y="82.6">1k</text>
<text x="214.6" y="82.6">470k</text>
<text x="214.6" y="80.1">470k</text>
<text x="220.7" y="82.6">R34</text>
<text x="220.7" y="80.1">R33</text>
<text x="41.4" y="85.4">N_MOS</text>
<text x="59.1" y="86.5">Q2</text>
<text x="59.1" y="88.5">N_MOS</text>
<text x="131.2" y="85.1">R28</text>
<text x="131.2" y="87.7">R29</text>
<text x="136.5" y="85.1">470k</text>
<text x="136.5" y="87.7">470k</text>
<text x="150.9" y="85.1">R10</text>
<text x="150.9" y="87.7">R11</text>
<text x="158.4" y="85.1">1k</text>
<text x="158.4" y="87.7">1k</text>
<text x="195.2" y="85.1">1k</text>
<text x="214.6" y="85.1">470k</text>
<text x="220.7" y="85.1">R35</text>
<text x="130.5" y="94.7">R36</text>
<text x="131.2" y="90.2">R30</text>
<text x="136.5" y="94.7">470k</text>
<text x="136.5" y="90.2">470k</text>
<text x="150.9" y="90.2">R12</text>
<text x="150.9" y="95.3">R18</text>
<text x="150.9" y="92.8">R13</text>
<text x="158.4" y="90.2">1k</text>
<text x="158.4" y="92.8">1k</text>
<text x="159" y="95.3">1k</text>
<text x="206.8" y="99.1">10k</text>
<text x="212.5" y="99.1">R39</text>
<text x="50.6" y="106.1">10k</text>
<text x="56.2" y="106.1">R49</text>
<text x="182.3" y="102.8">A1</text>
<text x="182.3" y="104.9">Arduino_Nano_v3.x</text>
<text x="206.8" y="102.9">10k</text>
<text x="212.5" y="102.9">R38</text>
<text x="50.6" y="111.2">10k</text>
<text x="56.2" y="111.2">R50</text>
<text x="69" y="109.9">C2</text>
<text x="69" y="111.9">0.1u</text>
<text x="166.4" y="111.6">PWR_FLAG</text>
<text x="158.6" y="124.5">2k2</text>
<text x="189.1" y="125.8">10k</text>
<text x="50.6" y="127.7">10k</text>
<text x="56.2" y="127.7">R37</text>
<text x="158.5" y="129.6">R46</text>
<text x="167.5" y="127.1">10k</text>
<text x="177.6" y="127.1">10k</text>
<text x="189" y="130.9">R41</text>
<text x="194.1" y="127.1">10k</text>
<text x="204.3" y="127.1">10k</text>
<text x="167.4" y="132.1">R44</text>
<text x="177.5" y="132.1">R45</text>
<text x="194" y="132.1">R42</text>
<text x="204.2" y="132.1">R43</text>
<text x="153.2" y="140.8">Back</text>
<text x="155.9" y="138.8">SW4</text>
<text x="157.7" y="140.8">(2V7)</text>
<text x="166.7" y="140.8">Up</text>
<text x="168.6" y="138.8">SW3</text>
<text x="169.6" y="140.8">(1V1)</text>
<text x="178.4" y="140.8">Down</text>
<text x="181.3" y="138.8">SW2</text>
<text x="183.2" y="140.8">(1V6)</text>
<text x="192" y="140.8">OK</text>
<text x="194" y="138.8">SW1</text>
<text x="195" y="140.8">(2V2)</text>
<text x="203" y="151.2">10k</text>
<text x="202.9" y="157.5">R40</text>
</g>
<g font-size="1.4" fill="#840000">
<text x="145.9" y="36.3">5V</text>
<text x="175.8" y="38.9">3V3</text>
<text x="184.5" y="38.9">5V</text>
<text x="226.5" y="37.6">5V</text>
<text x="226.6" y="40.1">SCL</text>
<text x="106.5" y="43.9">5V_SW</text>
<text x="226.5" y="42.7">SDA</text>
<text x="62.8" y="59.2">ZIF1</text>
<text x="93.2" y="59.2">5V_SW</text>
<text x="62.8" y="64.3">ZIF3</text>
<text x="62.8" y="61.7">ZIF2</text>
<text x="93.2" y="64.3">ZIF18</text>
<text x="93.2" y="61.7">ZIF19</text>
<text x="141.9" y="64.3">ZIF12</text>
<text x="141.9" y="61.7">ZIF11</text>
<text x="62.8" y="69.3">ZIF5</text>
<text x="62.8" y="71.9">ZIF6</text>
<text x="62.8" y="66.8">ZIF4</text>
<text x="93.2" y="71.9">ZIF15</text>
<text x="93.2" y="69.3">ZIF16</text>
<text x="93.2" y="66.8">ZIF17</text>
<text x="141.9" y="66.8">ZIF13</text>
<text x="141.9" y="69.3">ZIF14</text>
<text x="142.9" y="71.9">ZIF1</text>
<text x="31" y="74.4">ZIF7</text>
<text x="50.1" y="77">ZIF8</text>
<text x="93.2" y="77">ZIF13</text>
<text x="93.2" y="74.4">ZIF14</text>
<text x="142.9" y="77">ZIF3</text>
<text x="142.9" y="74.4">ZIF2</text>
<text x="200.4" y="77.5">R14</text>
<text x="208" y="77">ZIF15</text>
<text x="208.8" y="73.2">3V3</text>
<text x="62.8" y="79.5">ZIF9</text>
<text x="93.2" y="82">ZIF11</text>
<text x="93.2" y="79.5">ZIF12</text>
<text x="142.9" y="82">ZIF5</text>
<text x="142.9" y="79.5">ZIF4</text>
<text x="200.4" y="80.1">R15</text>
<text x="200.4" y="82.6">R16</text>
<text x="208" y="79.5">ZIF16</text>
<text x="208" y="82">ZIF17</text>
<text x="28" y="85.2">ZIF_G7</text>
<text x="45.8" y="88.4">ZIF_G8</text>
<text x="142.9" y="89.7">ZIF8</text>
<text x="142.9" y="84.6">ZIF6</text>
<text x="142.9" y="87.1">ZIF7</text>
<text x="200.4" y="85.1">R17</text>
<text x="208" y="88.4">SDA</text>
<text x="208" y="84.6">ZIF18</text>
<text x="131.2" y="92.8">R31</text>
<text x="136.5" y="92.8">470k</text>
<text x="141.9" y="92.2">ZIF19</text>
<text x="142.9" y="94.7">ZIF9</text>
<text x="208" y="90.9">SCL</text>
<text x="208.8" y="93.5">KEYB</text>
<text x="221.5" y="99.8">5V_SW</text>
<text x="80.5" y="106.8">5V</text>
<text x="40.3" y="125.9">SDA</text>
<text x="40.4" y="123.3">SCL</text>
<text x="92.4" y="125.9">ZIF_G8</text>
<text x="208.1" y="123.3">3V3</text>
<text x="40.1" y="128.4">5V</text>
<text x="92.4" y="128.4">ZIF_G7</text>
<text x="207.4" y="148.7">KEYB</text>
</g>
<g font-size=".7" fill="#840000">
<text x="39.8" y="81.6" transform="rotate(-90 39.8 81.6)">3</text>
<text x="36.5" y="84.2">1</text>
<text x="39.8" y="85.4" transform="rotate(-90 39.8 85.4)">2</text>
<text x="54.3" y="87.4">1</text>
<text x="57.5" y="88.6" transform="rotate(-90 57.5 88.6)">2</text>
<text x="57.5" y="84.7" transform="rotate(-90 57.5 84.7)">3</text>
</g>
</svg>
